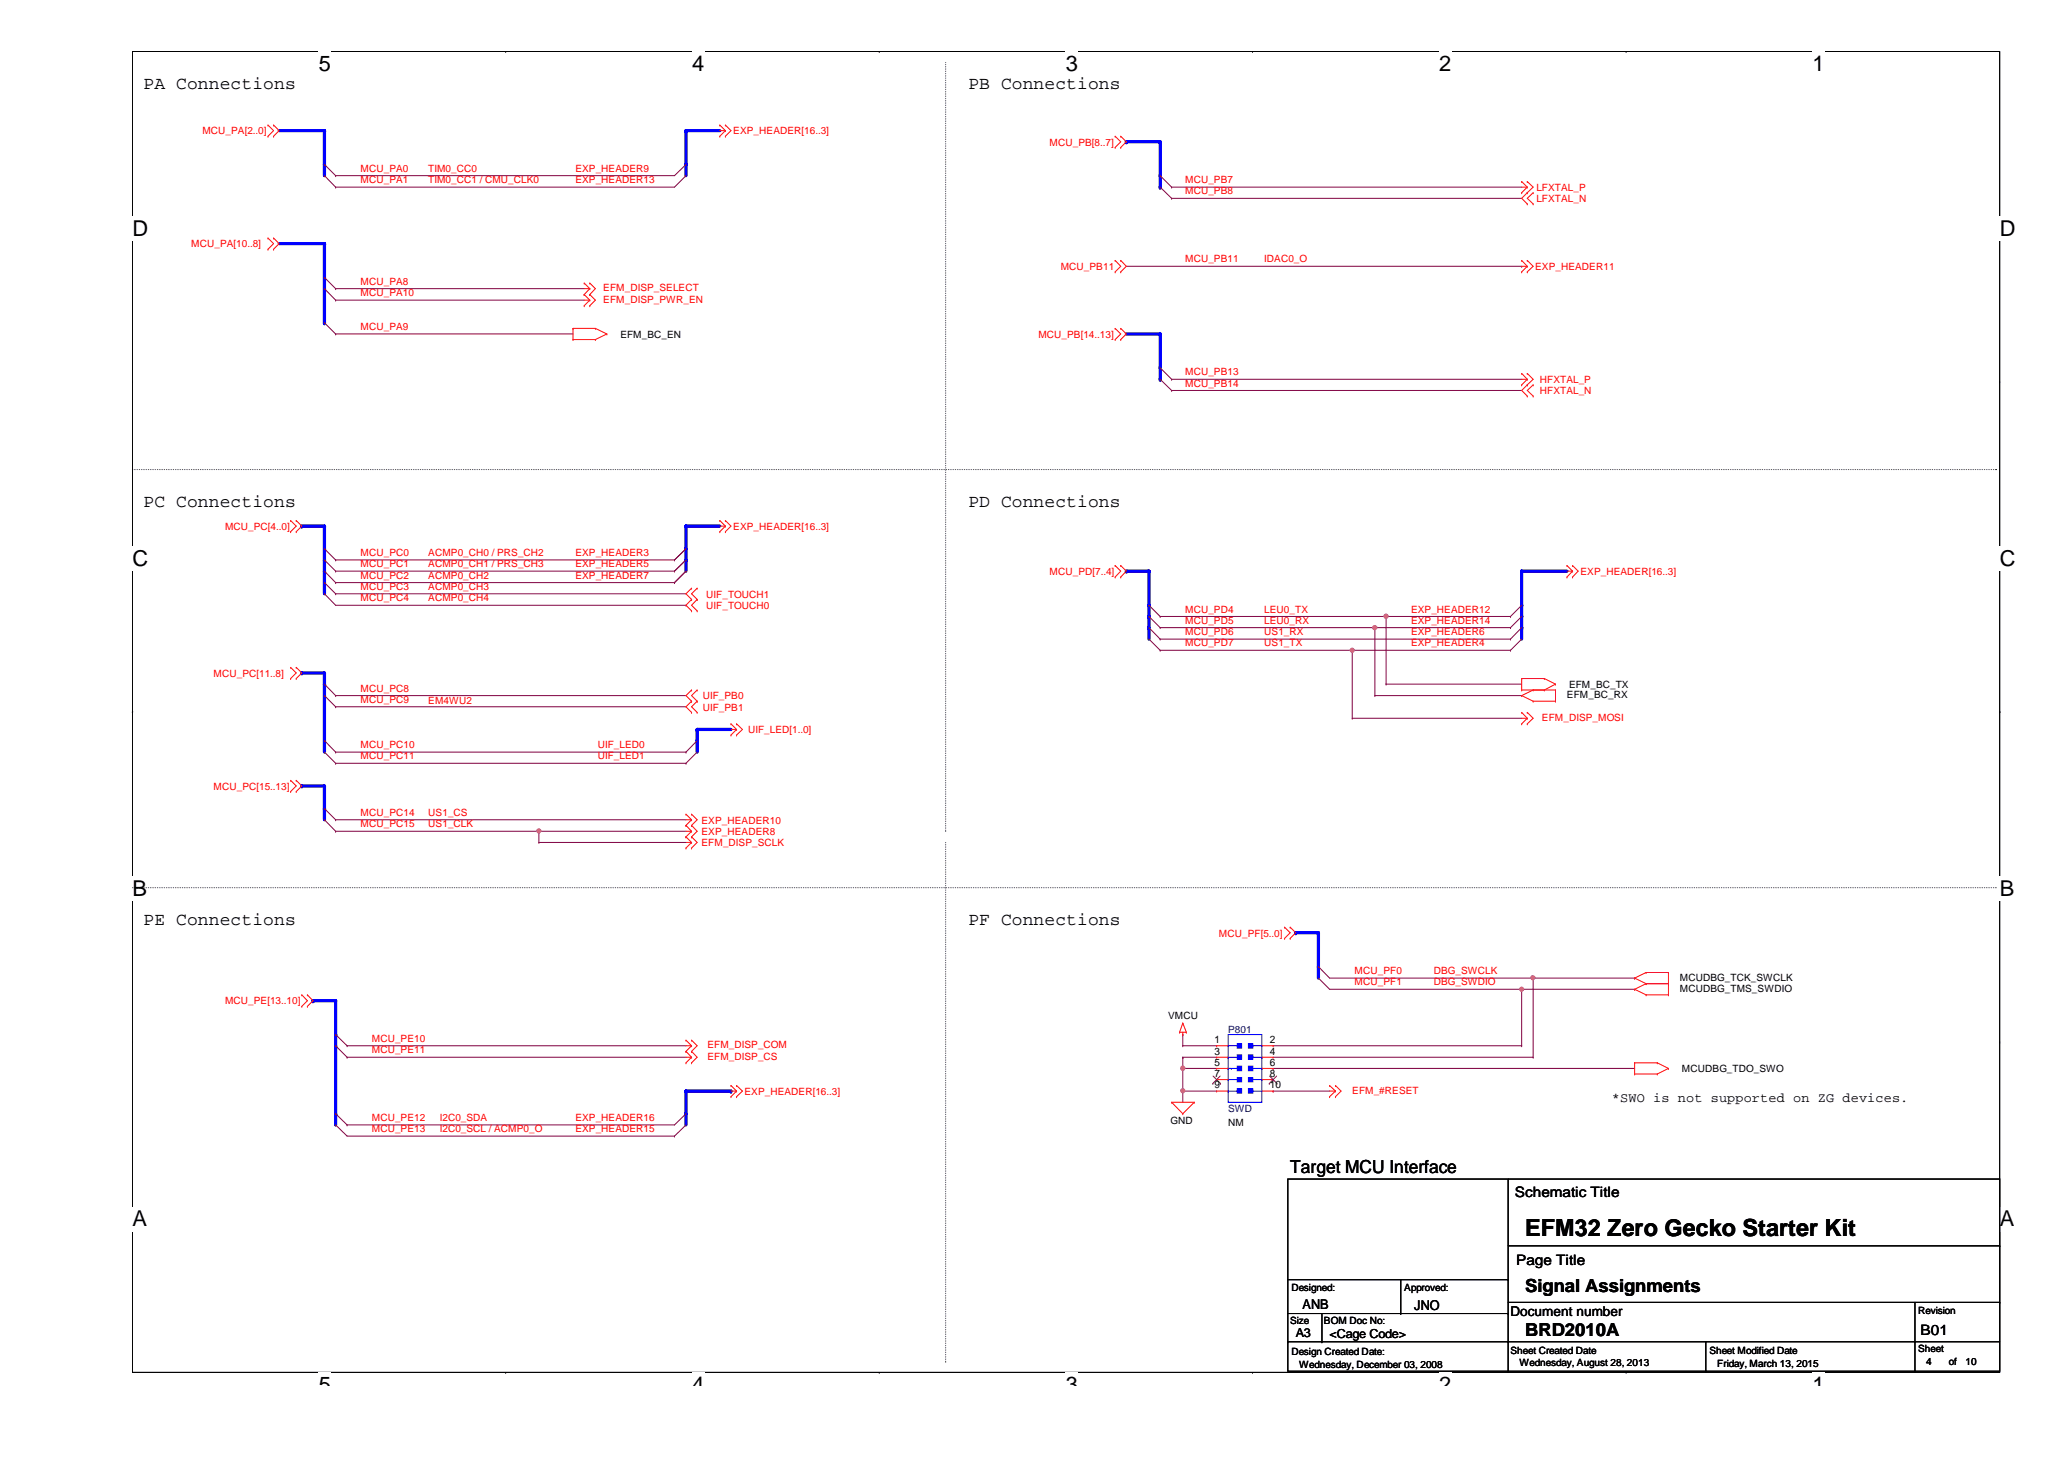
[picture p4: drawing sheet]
<svg xmlns="http://www.w3.org/2000/svg" width="297mm" height="210mm" viewBox="0 0 297 210" stroke-linecap="round" stroke-linejoin="round" font-family="sans-serif">
<path d="M19.1 7.4h268.7v190h-268.7z" fill="none" stroke="#000" stroke-width=".14"/>
<g fill="#fff">
<path d="M45.9 7.4h1.7v3.5h-1.7z"/>
<path d="M45.9 197.4h1.7v2h-1.7z"/>
</g>
<path d="M72.8 7.4h.1M72.8 197.4h.1" fill="none" stroke="#000" stroke-width=".14"/>
<g fill="#fff">
<path d="M99.6 7.4h1.7v3.5h-1.7z"/>
<path d="M99.6 197.4h1.7v2h-1.7z"/>
</g>
<path d="M126.5 7.4h.1M126.5 197.4h.1" fill="none" stroke="#000" stroke-width=".14"/>
<g fill="#fff">
<path d="M153.4 7.4h1.7v3.5h-1.7z"/>
<path d="M153.4 197.4h1.7v2h-1.7z"/>
</g>
<path d="M180.3 7.4h.1M180.3 197.4h.1" fill="none" stroke="#000" stroke-width=".14"/>
<g fill="#fff">
<path d="M207.1 7.4h1.7v3.5h-1.7z"/>
<path d="M207.1 197.4h1.7v2h-1.7z"/>
</g>
<path d="M234 7.4h.1M234 197.4h.1" fill="none" stroke="#000" stroke-width=".14"/>
<g fill="#fff">
<path d="M260.9 7.4h1.7v3.5h-1.7z"/>
<path d="M260.9 197.4h1.7v2h-1.7z"/>
<path d="M19.1 31.2h2.2v3.4h-2.2z"/>
<path d="M287.8 31.2h2.2v3.4h-2.2z"/>
<path d="M19.1 78.7h2.2v3.4h-2.2z"/>
<path d="M287.8 78.7h2.2v3.4h-2.2z"/>
</g>
<path d="M19.1 54.9h.1M287.8 54.9h.1" fill="none" stroke="#000" stroke-width=".14"/>
<g fill="#fff">
<path d="M19.1 126.2h2v3.4h-2z"/>
<path d="M287.8 126.2h2.1v3.4h-2.1z"/>
</g>
<path d="M19.1 102.4h.1M287.8 102.4h.1" fill="none" stroke="#000" stroke-width=".14"/>
<g fill="#fff">
<path d="M19.1 173.7h2v3.4h-2z"/>
<path d="M287.8 173.7h2.1v3.4h-2.1z"/>
</g>
<path d="M19.1 149.9h.1M287.8 149.9h.1" fill="none" stroke="#000" stroke-width=".14"/>
<path d="M136.1 9v110.6M19.1 67.6h268.2M287.3 67.6h.1M136.1 119.6h.1M19.1 127.7h268.2M136.1 121.2v74.8M287.3 127.7h.1M136.1 196h.1" fill="none" stroke="#000" stroke-width=".14" stroke-dasharray="0 .3"/>
<path d="M168.6 26.9h.1M168.6 28.5h.1M168.6 26.9h50.4M168.6 28.5h50.4M168.6 54.6h.1M168.6 56.2h.1M168.6 54.6h50.4M168.6 56.2h50.4" fill="none" stroke="#800040" stroke-width=".14"/>
<path d="M167 20.4v4.9" fill="none" stroke="#00f" stroke-width=".47"/>
<circle cx="167" cy="20.4" r=".23" fill="#00f"/>
<path d="M48.3 25.3h.1M48.3 26.9h.1M48.3 25.3h48.8M48.3 26.9h48.8M162.1 38.3h56.9M219 38.3h.1M48.3 41.5h.1M48.3 48h.1M48.3 41.5h35.8M48.3 48h34.2" fill="none" stroke="#800040" stroke-width=".14"/>
<path d="M46.7 18.8v4.9" fill="none" stroke="#00f" stroke-width=".47"/>
<circle cx="46.7" cy="18.8" r=".23" fill="#00f"/>
<path d="M46.7 23.7v1.6" fill="none" stroke="#00f" stroke-width=".47"/>
<circle cx="46.7" cy="23.7" r=".23" fill="#00f"/>
<path d="M46.7 35.1v4.8" fill="none" stroke="#00f" stroke-width=".47"/>
<circle cx="46.7" cy="35.1" r=".23" fill="#00f"/>
<path d="M40.2 18.8h6.5" fill="none" stroke="#00f" stroke-width=".47"/>
<circle cx="46.7" cy="18.8" r=".23" fill="#00f"/>
<g fill="none" stroke="#800040" stroke-width=".14">
<path d="M48.3 80.6h.1M48.3 82.2h.1M48.3 83.8h.1M48.3 85.4h.1M48.3 80.6h48.8M48.3 82.2h48.8M48.3 83.8h48.8M48.3 85.4h50.4M48.3 87.1h50.4M98.7 87.1h.1M48.3 100.1h.1M48.3 101.7h.1"/>
<path d="M48.3 108.2h.1M48.3 109.8h.1M48.3 100.1h50.4M48.3 101.7h50.4M48.3 108.2h50.4M48.3 109.8h50.4"/>
</g>
<path d="M46.7 75.7v3.3" fill="none" stroke="#00f" stroke-width=".47"/>
<circle cx="46.7" cy="75.7" r=".23" fill="#00f"/>
<path d="M46.7 98.4v1.7" fill="none" stroke="#00f" stroke-width=".47"/>
<circle cx="46.7" cy="98.4" r=".23" fill="#00f"/>
<path d="M46.7 100.1v6.5" fill="none" stroke="#00f" stroke-width=".47"/>
<circle cx="46.7" cy="100.1" r=".23" fill="#00f"/>
<path d="M46.7 106.6v1.6" fill="none" stroke="#00f" stroke-width=".47"/>
<circle cx="46.7" cy="106.6" r=".23" fill="#00f"/>
<path d="M43.4 75.7h3.3" fill="none" stroke="#00f" stroke-width=".47"/>
<circle cx="43.4" cy="75.7" r=".23" fill="#00f"/>
<path d="M167 88.7h.1M167 88.7h32.5" fill="none" stroke="#800040" stroke-width=".14"/>
<circle cx="199.5" cy="88.7" r=".31" fill="#f0f"/>
<circle cx="199.5" cy="88.7" r=".31" fill="none" stroke="#f0f" stroke-width=".14"/>
<path d="M167 90.3h.1M167 90.3h30.9" fill="none" stroke="#800040" stroke-width=".14"/>
<circle cx="197.9" cy="90.3" r=".31" fill="#f0f"/>
<circle cx="197.9" cy="90.3" r=".31" fill="none" stroke="#f0f" stroke-width=".14"/>
<path d="M167 91.9h.1M167 93.6h.1M167 91.9h50.4M167 93.6h27.6" fill="none" stroke="#800040" stroke-width=".14"/>
<path d="M165.4 82.2v4.9" fill="none" stroke="#00f" stroke-width=".47"/>
<circle cx="165.4" cy="82.2" r=".23" fill="#00f"/>
<path d="M165.4 87.1v1.6" fill="none" stroke="#00f" stroke-width=".47"/>
<circle cx="165.4" cy="87.1" r=".23" fill="#00f"/>
<path d="M165.4 88.7v1.6" fill="none" stroke="#00f" stroke-width=".47"/>
<circle cx="165.4" cy="88.7" r=".23" fill="#00f"/>
<path d="M162.1 82.2h3.3" fill="none" stroke="#00f" stroke-width=".47"/>
<circle cx="162.1" cy="82.2" r=".23" fill="#00f"/>
<path d="M50 150.5h.1M50 152.1h.1M50 150.5h48.7M50 152.1h48.7M50 161.8h.1M50 161.8h47.1M50 163.4h47.1M97.1 163.4h.1" fill="none" stroke="#800040" stroke-width=".14"/>
<path d="M48.3 144v4.8" fill="none" stroke="#00f" stroke-width=".47"/>
<circle cx="48.3" cy="144" r=".23" fill="#00f"/>
<path d="M48.3 148.8v1.7" fill="none" stroke="#00f" stroke-width=".47"/>
<circle cx="48.3" cy="148.8" r=".23" fill="#00f"/>
<path d="M48.3 150.5v9.7" fill="none" stroke="#00f" stroke-width=".47"/>
<circle cx="48.3" cy="150.5" r=".23" fill="#00f"/>
<path d="M48.3 160.2v1.6" fill="none" stroke="#00f" stroke-width=".47"/>
<circle cx="48.3" cy="160.2" r=".23" fill="#00f"/>
<path d="M45 144h3.3" fill="none" stroke="#00f" stroke-width=".47"/>
<circle cx="45" cy="144" r=".23" fill="#00f"/>
<path d="M191.3 140.7h29.3M191.3 142.3h27.7M219 142.3h.1M220.6 140.7h.1" fill="none" stroke="#800040" stroke-width=".14"/>
<path d="M186.5 134.2h3.2" fill="none" stroke="#00f" stroke-width=".47"/>
<circle cx="186.5" cy="134.2" r=".23" fill="#00f"/>
<path d="M189.7 134.2v4.9" fill="none" stroke="#00f" stroke-width=".47"/>
<circle cx="189.7" cy="134.2" r=".23" fill="#00f"/>
<path d="M189.7 139.1v1.6" fill="none" stroke="#00f" stroke-width=".47"/>
<circle cx="189.7" cy="139.1" r=".23" fill="#00f"/>
<path d="M165.4 90.3v1.6" fill="none" stroke="#00f" stroke-width=".47"/>
<circle cx="165.4" cy="90.3" r=".23" fill="#00f"/>
<path d="M167 52.9v1.7" fill="none" stroke="#00f" stroke-width=".47"/>
<circle cx="167" cy="54.6" r=".23" fill="#00f"/>
<path d="M167 25.3v1.6" fill="none" stroke="#00f" stroke-width=".47"/>
<circle cx="167" cy="26.9" r=".23" fill="#00f"/>
<path d="M46.7 83.8v1.6" fill="none" stroke="#00f" stroke-width=".47"/>
<circle cx="46.7" cy="83.8" r=".23" fill="#00f"/>
<path d="M46.7 79v1.6" fill="none" stroke="#00f" stroke-width=".47"/>
<circle cx="46.7" cy="79" r=".23" fill="#00f"/>
<path d="M46.7 96.8v1.6" fill="none" stroke="#00f" stroke-width=".47"/>
<circle cx="46.7" cy="98.4" r=".23" fill="#00f"/>
<path d="M98.7 18.8v4.9" fill="none" stroke="#00f" stroke-width=".47"/>
<circle cx="98.7" cy="18.8" r=".23" fill="#00f"/>
<path d="M98.7 18.8h4.9" fill="none" stroke="#00f" stroke-width=".47"/>
<circle cx="98.7" cy="18.8" r=".23" fill="#00f"/>
<path d="M98.7 23.7v1.6" fill="none" stroke="#00f" stroke-width=".47"/>
<circle cx="98.7" cy="23.7" r=".23" fill="#00f"/>
<path d="M40.2 35.1h6.5" fill="none" stroke="#00f" stroke-width=".47"/>
<circle cx="46.7" cy="35.1" r=".23" fill="#00f"/>
<path d="M162.1 20.4h4.9" fill="none" stroke="#00f" stroke-width=".47"/>
<circle cx="162.1" cy="20.4" r=".23" fill="#00f"/>
<path d="M167 48v4.9" fill="none" stroke="#00f" stroke-width=".47"/>
<circle cx="167" cy="48" r=".23" fill="#00f"/>
<path d="M162.1 48h4.9" fill="none" stroke="#00f" stroke-width=".47"/>
<circle cx="167" cy="48" r=".23" fill="#00f"/>
<path d="M46.7 80.6v1.6" fill="none" stroke="#00f" stroke-width=".47"/>
<circle cx="46.7" cy="80.6" r=".23" fill="#00f"/>
<path d="M46.7 82.2v1.6" fill="none" stroke="#00f" stroke-width=".47"/>
<circle cx="46.7" cy="82.2" r=".23" fill="#00f"/>
<path d="M43.4 96.8h3.3" fill="none" stroke="#00f" stroke-width=".47"/>
<circle cx="43.4" cy="96.8" r=".23" fill="#00f"/>
<path d="M46.7 116.3v1.6" fill="none" stroke="#00f" stroke-width=".47"/>
<circle cx="46.7" cy="116.3" r=".23" fill="#00f"/>
<path d="M43.4 113.1h3.3" fill="none" stroke="#00f" stroke-width=".47"/>
<circle cx="43.4" cy="113.1" r=".23" fill="#00f"/>
<path d="M46.7 113.1v3.2" fill="none" stroke="#00f" stroke-width=".47"/>
<circle cx="46.7" cy="116.3" r=".23" fill="#00f"/>
<path d="M48.3 117.9h.1M48.3 119.6h.1M48.3 117.9h50.4M48.3 119.6h29.3" fill="none" stroke="#800040" stroke-width=".14"/>
<path d="M98.7 79v1.6" fill="none" stroke="#00f" stroke-width=".47"/>
<circle cx="98.7" cy="79" r=".23" fill="#00f"/>
<path d="M98.7 80.6v1.6" fill="none" stroke="#00f" stroke-width=".47"/>
<circle cx="98.7" cy="80.6" r=".23" fill="#00f"/>
<path d="M98.7 75.7v3.3" fill="none" stroke="#00f" stroke-width=".47"/>
<circle cx="98.7" cy="75.7" r=".23" fill="#00f"/>
<path d="M98.7 75.7h4.9" fill="none" stroke="#00f" stroke-width=".47"/>
<circle cx="98.7" cy="75.7" r=".23" fill="#00f"/>
<path d="M77.6 119.6h.1M77.6 119.6h21.1" fill="none" stroke="#800040" stroke-width=".14"/>
<circle cx="77.6" cy="119.5" r=".3" fill="#f0f"/>
<circle cx="77.6" cy="119.5" r=".3" fill="none" stroke="#f0f" stroke-width=".14"/>
<path d="M77.6 119.6h.1M77.6 119.6v1.6M77.6 121.2h.1M77.6 121.2h21.1" fill="none" stroke="#800040" stroke-width=".14"/>
<path d="M219 90.3v1.6" fill="none" stroke="#00f" stroke-width=".47"/>
<circle cx="219" cy="90.3" r=".23" fill="#00f"/>
<path d="M219 82.2v4.9" fill="none" stroke="#00f" stroke-width=".47"/>
<circle cx="219" cy="82.2" r=".23" fill="#00f"/>
<path d="M219 87.1v1.6" fill="none" stroke="#00f" stroke-width=".47"/>
<circle cx="219" cy="87.1" r=".23" fill="#00f"/>
<path d="M219 88.7v1.6" fill="none" stroke="#00f" stroke-width=".47"/>
<circle cx="219" cy="88.7" r=".23" fill="#00f"/>
<path d="M219 82.2h6.5" fill="none" stroke="#00f" stroke-width=".47"/>
<circle cx="219" cy="82.2" r=".23" fill="#00f"/>
<path d="M194.6 93.6h.1M194.6 93.6v9.7M197.9 90.3h.1M197.9 90.3v9.8M197.9 90.3h19.5M199.5 88.7h.1M199.5 98.4h.1M199.5 88.7v9.7M199.5 88.7h17.9M199.5 98.4h19.5M197.9 100.1h.1M197.9 100.1h21.1" fill="none" stroke="#800040" stroke-width=".14"/>
<circle cx="194.6" cy="93.6" r=".3" fill="#f0f"/>
<circle cx="194.6" cy="93.6" r=".3" fill="none" stroke="#f0f" stroke-width=".14"/>
<path d="M194.6 93.6h.1M194.6 93.6h22.8M194.6 103.3h.1M194.6 103.3h24.4" fill="none" stroke="#800040" stroke-width=".14"/>
<path d="M98.7 157v3.2" fill="none" stroke="#00f" stroke-width=".47"/>
<circle cx="98.7" cy="157" r=".23" fill="#00f"/>
<path d="M98.7 157h6.5" fill="none" stroke="#00f" stroke-width=".47"/>
<circle cx="105.2" cy="157" r=".23" fill="#00f"/>
<path d="M98.7 160.2v1.6" fill="none" stroke="#00f" stroke-width=".47"/>
<circle cx="98.7" cy="160.2" r=".23" fill="#00f"/>
<path d="M100.3 104.9v1.7" fill="none" stroke="#00f" stroke-width=".47"/>
<circle cx="100.3" cy="104.9" r=".23" fill="#00f"/>
<path d="M100.3 106.6v1.6" fill="none" stroke="#00f" stroke-width=".47"/>
<circle cx="100.3" cy="106.6" r=".23" fill="#00f"/>
<path d="M100.3 104.9h4.9" fill="none" stroke="#00f" stroke-width=".47"/>
<circle cx="100.3" cy="104.9" r=".23" fill="#00f"/>
<path d="M48.3 43.2h.1M48.3 43.2h35.8" fill="none" stroke="#800040" stroke-width=".14"/>
<path d="M46.7 39.9v1.6" fill="none" stroke="#00f" stroke-width=".47"/>
<circle cx="46.7" cy="41.5" r=".23" fill="#00f"/>
<path d="M46.7 41.5v4.9" fill="none" stroke="#00f" stroke-width=".47"/>
<circle cx="46.7" cy="46.4" r=".23" fill="#00f"/>
<path d="M170.2 148.8h.1M170.2 150.5h.1M170.2 152.1h.1M170.2 153.7h.1M170.2 148.8v1.7M170.2 152.1v1.6M170.2 150.5h4.9M170.2 152.1h4.9M170.2 153.7h4.9" fill="none" stroke="#800040" stroke-width=".14"/>
<circle cx="170.2" cy="153.7" r=".31" fill="#f0f"/>
<circle cx="170.2" cy="153.7" r=".31" fill="none" stroke="#f0f" stroke-width=".14"/>
<path d="M170.2 153.7h.1M170.2 157h.1M170.2 153.7v3.3M170.2 157h4.9" fill="none" stroke="#800040" stroke-width=".14"/>
<circle cx="170.2" cy="156.9" r=".3" fill="#f0f"/>
<circle cx="170.2" cy="156.9" r=".3" fill="none" stroke="#f0f" stroke-width=".14"/>
<path d="M170.2 157h.1M170.2 157v1.6M183.2 150.5h35.8M219 150.5h.1M219 142.3h.1M219 142.3v8.2" fill="none" stroke="#800040" stroke-width=".14"/>
<circle cx="219" cy="142.3" r=".3" fill="#f0f"/>
<circle cx="219" cy="142.3" r=".3" fill="none" stroke="#f0f" stroke-width=".14"/>
<path d="M183.2 152.1h37.4M219 142.3h16.2M220.6 152.1h.1M220.6 140.7h.1M220.6 140.7v11.4M235.2 142.3h.1" fill="none" stroke="#800040" stroke-width=".14"/>
<circle cx="220.6" cy="140.7" r=".3" fill="#f0f"/>
<circle cx="220.6" cy="140.7" r=".3" fill="none" stroke="#f0f" stroke-width=".14"/>
<g fill="none" stroke="#800040" stroke-width=".14">
<path d="M46.7 23.7h.1M46.7 25.3h.1M46.7 39.9h.1M46.7 23.7l1.6 1.6M46.7 25.3l1.6 1.6M46.7 39.9l1.6 1.6M98.7 25.3h.1M98.7 23.7h.1M98.7 25.3l-1.6 1.6M98.7 23.7l-1.6 1.6M167 25.3h.1M167 26.9h.1"/>
<path d="M167 25.3l1.6 1.6M167 26.9l1.6 1.6M46.7 46.4h.1M46.7 41.5h.1M46.7 46.4l1.6 1.6M46.7 41.5l1.6 1.7M167 52.9h.1M167 54.6h.1M167 52.9l1.6 1.7M167 54.6l1.6 1.6M46.7 79h.1M46.7 79l1.6 1.6"/>
<path d="M98.7 79h.1M98.7 79l-1.6 1.6M46.7 80.6h.1M46.7 82.2h.1M46.7 83.8h.1M46.7 85.4h.1M46.7 98.4h.1M46.7 80.6l1.6 1.6M46.7 82.2l1.6 1.6M46.7 83.8l1.6 1.6M46.7 85.4l1.6 1.7M46.7 98.4l1.6 1.7"/>
<path d="M97.1 83.8h.1M97.1 82.2h.1M97.1 80.6h.1M98.7 80.6h.1M98.7 82.2h.1M98.7 82.2l-1.6 1.6M98.7 80.6l-1.6 1.6M165.4 87.1h.1M165.4 88.7h.1M165.4 90.3h.1M165.4 91.9h.1M165.4 87.1l1.6 1.6"/>
<path d="M165.4 88.7l1.6 1.6M165.4 90.3l1.6 1.6M165.4 91.9l1.6 1.7M217.4 93.6h.1M217.4 91.9h.1M217.4 90.3h.1M217.4 88.7h.1M219 91.9l-1.6 1.7M219 90.3l-1.6 1.6M219 88.7l-1.6 1.6M219 87.1l-1.6 1.6M46.7 100.1h.1"/>
<path d="M46.7 106.6h.1M46.7 108.2h.1M46.7 116.3h.1M46.7 117.9h.1M46.7 100.1l1.6 1.6M46.7 106.6l1.6 1.6M46.7 108.2l1.6 1.6M46.7 116.3l1.6 1.6M46.7 117.9l1.6 1.7M98.7 108.2h.1M98.7 109.8h.1M100.3 106.6l-1.6 1.6"/>
<path d="M100.3 108.2l-1.6 1.6M189.7 139.1h.1M189.7 139.1l1.6 1.6M48.3 148.8h.1M48.3 150.5h.1M48.3 148.8l1.7 1.7M48.3 150.5l1.7 1.6M183.2 157h.1M183.2 153.7h.1M183.2 157h8.1M183.2 153.7h52M189.7 140.7h.1"/>
<path d="M189.7 140.7l1.6 1.6M220.6 140.7h14.6M235.2 140.7h.1M48.3 160.2h.1M48.3 161.8h.1M48.3 160.2l1.7 1.6M48.3 161.8l1.7 1.6M98.7 160.2h.1M98.7 161.8h.1M98.7 160.2l-1.6 1.6M98.7 161.8l-1.6 1.6"/>
</g>
<g fill="none" stroke="#f00" stroke-width=".14">
<path d="M38.6 18h.1M38.6 19.6h.1M38.6 18l.8 .8-.8 .8M39.4 18h.1M39.4 19.6h.1M39.4 18l.8 .8-.8 .8M103.6 18h.1M103.6 19.6h.1M103.6 18l.8 .8M103.6 18.8h.8M104.4 18h.1M104.4 19.6h.1"/>
<path d="M104.4 18.8h.1M104.4 18l.8 .8-.8 .8M104.4 18.8l-.8 .8M160.5 19.6h.1M160.5 19.6l.8 .8-.8 .8M161.3 19.6h.1M161.3 19.6l.8 .8-.8 .8M38.6 34.2h.1M38.6 35.9h.1M38.6 34.2l.8 .9-.8 .8M39.4 34.2h.1M39.4 35.9h.1"/>
<path d="M39.4 34.2l.8 .9-.8 .8M160.5 21.2h.1M160.5 37.5h.1M160.5 39.1h.1M160.5 37.5l.8 .8-.8 .8M161.3 21.2h.1M161.3 37.5h.1M161.3 39.1h.1M161.3 37.5l.8 .8-.8 .8M219 26.1h.1M219 27.7h.1M219 37.5h.1"/>
<path d="M219 39.1h.1M219 26.1l.8 .8M219 26.9h.8M219 37.5l.8 .8M219 38.3h.8M219.8 26.1h.1M219.8 27.7h.1M219.8 26.9h.1M219.8 29.3h.1M219.8 37.5h.1M219.8 39.1h.1M219.8 38.3h.1"/>
<path d="M219.8 26.1l.8 .8-.8 .8M219.8 26.9l-.8 .8M219.8 27.7l-.8 .8 .8 .8M219.8 37.5l.8 .8-.8 .8M219.8 38.3l-.8 .8M220.6 29.3h.1M220.6 27.7h.1M220.6 27.7l-.8 .8 .8 .8M82.5 48.9h.1M82.5 47.2h.1M82.5 47.2h3.2M82.5 48.9h3.2"/>
<path d="M82.5 47.2v1.7M84.1 42.4h.1M84.1 40.7h.1M84.1 44h.1M84.1 40.7l.8 .8M84.1 41.5h.8M84.1 42.4l.8 .8M84.1 43.2h.8M84.9 42.4h.1M84.9 40.7h.1M84.9 41.5h.1M84.9 44h.1"/>
<path d="M84.9 43.2h.1M84.9 40.7l.8 .8-.8 .9M84.9 41.5l-.8 .9M84.9 42.4l.8 .8-.8 .8M84.9 43.2l-.8 .8M85.7 47.2h.1M85.7 48.9h.1M85.7 47.2l1.6 .8M87.3 48h.1M87.3 48l-1.6 .9M160.5 47.2h.1M160.5 48.9h.1"/>
<path d="M160.5 47.2l.8 .8-.8 .9M161.3 47.2h.1M161.3 48.9h.1M161.3 47.2l.8 .8-.8 .9M219 53.7h.1M219 55.4h.1M219 53.7l.8 .9M219 54.6h.8M219.8 53.7h.1M219.8 55.4h.1M219.8 54.6h.1M219.8 57h.1"/>
<path d="M219.8 53.7l.8 .9-.8 .8M219.8 54.6l-.8 .8M219.8 55.4l-.8 .8 .8 .8M220.6 57h.1M220.6 55.4h.1M220.6 55.4l-.8 .8 .8 .8M41.8 74.9h.1M41.8 76.5h.1M41.8 74.9l.8 .8-.8 .8M42.6 74.9h.1M42.6 76.5h.1M42.6 74.9l.8 .8-.8 .8"/>
<path d="M103.6 74.9h.1M103.6 76.5h.1M103.6 74.9l.8 .8M103.6 75.7h.8M104.4 74.9h.1M104.4 76.5h.1M104.4 75.7h.1M104.4 74.9l.8 .8-.8 .8M104.4 75.7l-.8 .8M41.8 96h.1M41.8 97.6h.1M41.8 96l.8 .8-.8 .8"/>
<path d="M42.6 96h.1M42.6 97.6h.1M42.6 96l.8 .8-.8 .8M99.5 84.6h.1M99.5 86.2h.1M99.5 87.9h.1M99.5 99.3h.1M99.5 84.6l-.8 .8 .8 .8M99.5 86.2l-.8 .9 .8 .8M99.5 99.3l-.8 .8 .8 .8M100.3 84.6h.1M100.3 86.2h.1"/>
<path d="M100.3 87.9h.1M100.3 99.3h.1M100.3 99.3l-.8 .8 .8 .8M100.3 84.6l-.8 .8 .8 .8M100.3 86.2l-.8 .9 .8 .8M160.5 81.4h.1M160.5 83h.1M160.5 81.4l.8 .8-.8 .8M161.3 81.4h.1M161.3 83h.1M161.3 81.4l.8 .8-.8 .8M219 99.3h.1"/>
<path d="M219 97.6h.1M219 97.6h3.3M219 99.3h4.9M219 97.6v1.7M220.6 99.3h.1M220.6 99.3l-1.6 .8M222.3 97.6h.1M222.3 99.3h.1M222.3 97.6l1.6 .8M223.9 98.4h.1M223.9 99.3h.1M223.9 98.4l-1.6 .9"/>
<path d="M223.9 99.3v1.6M225.5 81.4h.1M225.5 83h.1M225.5 81.4l.8 .8M225.5 82.2h.8M226.3 81.4h.1M226.3 83h.1M226.3 82.2h.1M226.3 81.4l.8 .8-.8 .8M226.3 82.2l-.8 .8M41.8 112.3h.1M41.8 113.9h.1"/>
<path d="M41.8 112.3l.8 .8-.8 .8M42.6 112.3h.1M42.6 113.9h.1M42.6 112.3l.8 .8-.8 .8M98.7 117.1h.1M98.7 118.7h.1M98.7 117.1l.8 .8M98.7 117.9h.8M98.7 118.7l.8 .9M98.7 119.6h.8M99.5 117.1h.1M99.5 118.7h.1"/>
<path d="M99.5 117.9h.1M99.5 119.6h.1M99.5 100.9h.1M99.5 102.5h.1M99.5 100.9l-.8 .8 .8 .8M99.5 117.1l.8 .8-.8 .8M99.5 117.9l-.8 .8M99.5 118.7l.8 .9-.8 .8M99.5 119.6l-.8 .8M100.3 100.9h.1M100.3 102.5h.1M100.3 100.9l-.8 .8 .8 .8"/>
<path d="M105.2 104.1h.1M105.2 105.7h.1M105.2 104.1l.8 .8M105.2 104.9h.8M106 104.1h.1M106 105.7h.1M106 104.9h.1M106 104.1l.8 .8-.8 .8M106 104.9l-.8 .8M219 100.1h.1M219 104.1h.1M219 102.5h.1"/>
<path d="M219 100.1l1.6 .8M219 102.5l.8 .8M219 103.3h.8M219.8 104.1h.1M219.8 102.5h.1M219.8 103.3h.1M219.8 102.5l.8 .8-.8 .8M219.8 103.3l-.8 .8M220.6 100.9h.1M220.6 100.9h3.3M223.9 100.9h.1M98.7 120.4h.1"/>
<path d="M98.7 122h.1M98.7 120.4l.8 .8M98.7 121.2h.8M99.5 120.4h.1M99.5 122h.1M99.5 121.2h.1M99.5 120.4l.8 .8-.8 .8M99.5 121.2l-.8 .8M184.9 133.4h.1M184.9 135h.1M184.9 133.4l.8 .8-.8 .8M185.7 133.4h.1"/>
<path d="M185.7 135h.1M185.7 133.4l.8 .8-.8 .8M236.9 139.9h.1M236.9 139.9l-1.7 .8M236.9 139.9h3.2M240.1 139.9h.1M240.1 139.9v3.2M43.4 143.1h.1M43.4 144.8h.1M43.4 143.1l.8 .9-.8 .8M44.2 143.1h.1M44.2 144.8h.1"/>
<path d="M44.2 143.1l.8 .9-.8 .8M98.7 149.6h.1M98.7 151.3h.1M98.7 152.9h.1M98.7 149.6l.8 .9M98.7 150.5h.8M98.7 151.3l.8 .8M98.7 152.1h.8M99.5 149.6h.1M99.5 151.3h.1M99.5 150.5h.1M99.5 152.9h.1"/>
<path d="M99.5 152.1h.1M99.5 149.6l.8 .9-.8 .8M99.5 150.5l-.8 .8M99.5 151.3l.8 .8-.8 .8M99.5 152.1l-.8 .8M105.2 156.2h.1M105.2 157.8h.1M105.2 156.2l.8 .8M105.2 157h.8M106 156.2h.1M106 157.8h.1M106 157h.1"/>
<path d="M106 156.2l.8 .8-.8 .8M106 157l-.8 .8M168.6 158.6h.1M168.6 158.6h3.3M168.6 158.6l1.6 1.6M169.8 148.5h.1M169.8 148.5h.9M170.2 148.8h.1M170.2 147.2h.1M170.2 148.5v.3M170.2 147.2l-.4 1.3M170.2 147.2l.5 1.3"/>
<path d="M170.7 148.5h.1M171.9 158.6h.1M171.9 158.6l-1.7 1.6M191.3 156.2h.1M191.3 157.8h.1M191.3 157h.9M191.3 156.2l.9 .8M192.2 156.2h.1M192.2 157.8h.1M192.2 157h.1M192.2 156.2l.8 .8-.8 .8M192.2 157l-.9 .8"/>
<path d="M235.2 140.7h.1M235.2 142.3h.1M235.2 154.5h.1M235.2 152.9h.1M235.2 140.7l1.7 .8M235.2 142.3l1.7 .8M235.2 152.9h3.3M235.2 154.5h3.3M235.2 152.9v1.6M236.9 141.5h.1M236.9 143.1h.1M236.9 141.5h3.2"/>
<path d="M236.9 143.1h3.2M236.9 141.5l-1.7 .8M238.5 152.9h.1M238.5 154.5h.1M238.5 152.9l1.6 .8M240.1 141.5h.1M240.1 143.1h.1M240.1 153.7h.1M240.1 153.7l-1.6 .8M170.2 160.2h.1"/>
</g>
<g fill="none" stroke="#000" stroke-width=".14">
<path d="M185.3 169.6h102.5v27.7h-102.5zM217 179.2h70.8M217 169.6v27.7M287.8 179.2h.1M185.3 193h.1M185.3 193h102.5M185.3 189h31.7M185.3 184.1h31.7M190.2 193h.1M190.2 189v4M201.6 189h.1M201.6 184.1v4.9"/>
<path d="M217 193h.1M217 197.3h.1M217 189h.1M217 184.1h.1M217 187.4h70.8M245.5 197.3h.1M245.5 193v4.3M275.6 193h.1M275.6 197.3h.1M275.6 187.4v9.9M287.8 187.4h.1"/>
</g>
<path d="M176.7 148.8h4.9v9.8h-4.9z" fill="none" stroke="#00f" stroke-width=".14"/>
<path d="M178.1 155h.6v.7h-.6z" fill-rule="evenodd" fill="#00f"/>
<path d="M176.7 155.3h.1M176.7 155.3h1.4M178.1 155h.6v.7h-.6z" fill="none" stroke="#00f" stroke-width=".14"/>
<path d="M179.7 155h.6v.7h-.6z" fill-rule="evenodd" fill="#00f"/>
<path d="M179.7 155h.6v.7h-.6zM180.3 155.3h1.3M181.6 155.3h.1" fill="none" stroke="#00f" stroke-width=".14"/>
<path d="M178.1 153.4h.6v.7h-.6z" fill-rule="evenodd" fill="#00f"/>
<path d="M176.7 153.7h.1M176.7 153.7h1.4M178.1 153.4h.6v.7h-.6z" fill="none" stroke="#00f" stroke-width=".14"/>
<path d="M179.7 153.4h.6v.7h-.6z" fill-rule="evenodd" fill="#00f"/>
<path d="M179.7 153.4h.6v.7h-.6zM180.3 153.7h1.3M181.6 153.7h.1" fill="none" stroke="#00f" stroke-width=".14"/>
<path d="M178.1 151.8h.6v.6h-.6z" fill-rule="evenodd" fill="#00f"/>
<path d="M176.7 152.1h.1M176.7 152.1h1.4M178.1 151.8h.6v.6h-.6z" fill="none" stroke="#00f" stroke-width=".14"/>
<path d="M178.1 150.2h.6v.6h-.6z" fill-rule="evenodd" fill="#00f"/>
<path d="M176.7 150.5h.1M176.7 150.5h1.4M178.1 150.2h.6v.6h-.6z" fill="none" stroke="#00f" stroke-width=".14"/>
<path d="M179.7 151.8h.6v.6h-.6z" fill-rule="evenodd" fill="#00f"/>
<path d="M179.7 151.8h.6v.6h-.6zM180.3 152.1h1.3M181.6 152.1h.1" fill="none" stroke="#00f" stroke-width=".14"/>
<path d="M179.7 150.2h.6v.6h-.6z" fill-rule="evenodd" fill="#00f"/>
<path d="M176.7 153.7h.5M177.2 153.7h.1M179.7 150.2h.6v.6h-.6zM180.3 150.5h1.3M181.6 150.5h.1" fill="none" stroke="#00f" stroke-width=".14"/>
<path d="M178.1 156.6h.6v.7h-.6z" fill-rule="evenodd" fill="#00f"/>
<path d="M178.1 156.6h.6v.7h-.6z" fill="none" stroke="#00f" stroke-width=".14"/>
<path d="M179.7 156.6h.6v.7h-.6z" fill-rule="evenodd" fill="#00f"/>
<path d="M176.7 157h.1M176.7 157h1.4M179.7 156.6h.6v.7h-.6zM180.3 157h.1M180.3 157h1.3" fill="none" stroke="#00f" stroke-width=".14"/>
<g fill="none" stroke="#f00" stroke-width=".14">
<path d="M175.1 150.5h.1M175.1 152.1h.1M175.1 153.7h.1M175.1 155.3h.1M175.1 157h.1M175.1 150.5h1.6M175.1 152.1h1.6M175.1 155.3h1.6M175.1 153.7h1.6M175.1 157h1.6M181.6 150.5h1.6M181.6 152.1h1.6"/>
<path d="M181.6 155.3h1.6M181.6 153.7h1.6M181.6 157h1.6M183.2 150.5h.1M183.2 152.1h.1M183.2 155.3h.1M183.2 153.7h.1M183.2 157h.1"/>
</g>
<path d="M174.5 155.9h.1M174.6 154.8l1 1.1M175.6 154.8l-1.1 1.1M175.6 155.9h.1M182.7 155.9h.1M182.7 154.8l1.1 1.1M183.7 154.8l-1 1.1M183.8 155.9h.1" fill="none" stroke="#804000" stroke-width=".14"/>
<circle cx="199.5" cy="88.7" r=".31" fill="#f0f"/>
<circle cx="199.5" cy="88.7" r=".31" fill="none" stroke="#f0f" stroke-width=".14"/>
<circle cx="197.9" cy="90.3" r=".31" fill="#f0f"/>
<circle cx="197.9" cy="90.3" r=".31" fill="none" stroke="#f0f" stroke-width=".14"/>
<circle cx="77.6" cy="119.5" r=".3" fill="#f0f"/>
<circle cx="77.6" cy="119.5" r=".3" fill="none" stroke="#f0f" stroke-width=".14"/>
<circle cx="194.6" cy="93.6" r=".3" fill="#f0f"/>
<circle cx="194.6" cy="93.6" r=".3" fill="none" stroke="#f0f" stroke-width=".14"/>
<circle cx="170.2" cy="153.7" r=".31" fill="#f0f"/>
<circle cx="170.2" cy="153.7" r=".31" fill="none" stroke="#f0f" stroke-width=".14"/>
<circle cx="170.2" cy="156.9" r=".3" fill="#f0f"/>
<circle cx="170.2" cy="156.9" r=".3" fill="none" stroke="#f0f" stroke-width=".14"/>
<circle cx="219" cy="142.3" r=".3" fill="#f0f"/>
<circle cx="219" cy="142.3" r=".3" fill="none" stroke="#f0f" stroke-width=".14"/>
<circle cx="220.6" cy="140.7" r=".3" fill="#f0f"/>
<circle cx="220.6" cy="140.7" r=".3" fill="none" stroke="#f0f" stroke-width=".14"/>
<text font-size="3.4" x="219.5" y="177.8">EFM32 Zero Gecko Starter Kit</text>
<g font-size="3.1">
<text x="45.9" y="10.2">5</text>
<text x="99.6" y="10.2">4</text>
<text x="153.4" y="10.2">3</text>
<text x="207.1" y="10.2">2</text>
<text x="260.9" y="10.2">1</text>
<text x="19" y="34">D</text>
<text x="287.8" y="34">D</text>
<text x="19" y="81.4">C</text>
<text x="287.8" y="81.4">C</text>
<text x="19" y="128.9">B</text>
<text x="287.8" y="128.9">B</text>
<text x="19" y="176.4">A</text>
<text x="287.8" y="176.4">A</text>
<text x="45.9" y="200.2">5</text>
<text x="99.6" y="200.2">4</text>
<text x="153.4" y="200.2">3</text>
<text x="207.1" y="200.2">2</text>
<text x="260.9" y="200.2">1</text>
</g>
<g font-size="2.6">
<text x="20.7" y="12.7">PA Connections</text>
<text x="139.4" y="12.7">PB Connections</text>
<text x="20.7" y="72.9">PC Connections</text>
<text x="139.4" y="72.9">PD Connections</text>
<text x="20.7" y="133">PE Connections</text>
<text x="139.4" y="133">PF Connections</text>
<text x="185.7" y="168.7">Target MCU Interface</text>
<text x="219.5" y="185.9">Signal Assignments</text>
<text x="219.5" y="192.2">BRD2010A</text>
</g>
<g font-size="2.1">
<text x="218" y="172.2">Schematic Title</text>
<text x="218.2" y="181.9">Page Title</text>
<text x="276.4" y="192">B01</text>
</g>
<g font-size="1.9">
<text x="232" y="158.5">*SWO is not supported on ZG devices.</text>
<text x="187.5" y="188.3">ANB</text>
<text x="203.5" y="188.5">JNO</text>
<text x="217.4" y="189.3">Document number</text>
</g>
<g font-size="1.8">
<text x="186.5" y="192.4">A3</text>
<text x="191.3" y="192.5">&lt;Cage Code&gt;</text>
</g>
<g font-size="1.5">
<text x="174.8" y="150.1">1</text>
<text x="174.8" y="151.7">3</text>
<text x="174.8" y="153.3">5</text>
<text x="174.8" y="154.9">7</text>
<text x="182.8" y="150.1">2</text>
<text x="182.8" y="151.7">4</text>
<text x="182.8" y="154.9">8</text>
<text x="182.8" y="153.3">6</text>
<text x="174.8" y="156.6">9</text>
<text x="182.8" y="156.6">10</text>
</g>
<g font-size="1.4" fill="#f00">
<text x="29.1" y="19.3">MCU_PA[2..0]</text>
<text x="105.5" y="19.3">EXP_HEADER[16..3]</text>
<text x="151" y="21">MCU_PB[8..7]</text>
<text x="51.9" y="24.7">MCU_PA0</text>
<text x="51.9" y="26.4">MCU_PA1</text>
<text x="61.6" y="24.7">TIM0_CC0</text>
<text x="61.6" y="26.4">TIM0_CC1 / CMU_CLK0</text>
<text x="82.8" y="24.7">EXP_HEADER9</text>
<text x="82.8" y="26.4">EXP_HEADER13</text>
<text x="170.6" y="26.4">MCU_PB7</text>
<text x="170.6" y="28">MCU_PB8</text>
<text x="221.1" y="27.5">LFXTAL_P</text>
<text x="221.1" y="29.1">LFXTAL_N</text>
<text x="27.5" y="35.6">MCU_PA[10..8]</text>
<text x="51.9" y="41">MCU_PA8</text>
<text x="86.8" y="41.9">EFM_DISP_SELECT</text>
<text x="152.7" y="38.8">MCU_PB11</text>
<text x="170.6" y="37.8">MCU_PB11</text>
<text x="181.9" y="37.8">IDAC0_O</text>
<text x="220.9" y="38.8">EXP_HEADER11</text>
<text x="51.9" y="47.5">MCU_PA9</text>
<text x="51.9" y="42.6">MCU_PA10</text>
<text x="86.8" y="43.6">EFM_DISP_PWR_EN</text>
<text x="149.4" y="48.6">MCU_PB[14..13]</text>
<text x="170.6" y="54">MCU_PB13</text>
<text x="170.6" y="55.6">MCU_PB14</text>
<text x="221.6" y="55.1">HFXTAL_P</text>
<text x="221.6" y="56.7">HFXTAL_N</text>
<text x="32.4" y="76.2">MCU_PC[4..0]</text>
<text x="105.5" y="76.2">EXP_HEADER[16..3]</text>
<text x="51.9" y="80">MCU_PC0</text>
<text x="51.9" y="81.6">MCU_PC1</text>
<text x="51.9" y="83.3">MCU_PC2</text>
<text x="61.6" y="80">ACMP0_CH0 / PRS_CH2</text>
<text x="61.6" y="81.6">ACMP0_CH1 / PRS_CH3</text>
<text x="61.6" y="83.3">ACMP0_CH2</text>
<text x="82.8" y="80">EXP_HEADER3</text>
<text x="82.8" y="81.6">EXP_HEADER5</text>
<text x="82.8" y="83.3">EXP_HEADER7</text>
<text x="151" y="82.7">MCU_PD[7..4]</text>
<text x="227.5" y="82.7">EXP_HEADER[16..3]</text>
<text x="51.9" y="84.9">MCU_PC3</text>
<text x="51.9" y="86.5">MCU_PC4</text>
<text x="61.6" y="84.9">ACMP0_CH3</text>
<text x="61.6" y="86.5">ACMP0_CH4</text>
<text x="101.6" y="86">UIF_TOUCH1</text>
<text x="101.6" y="87.6">UIF_TOUCH0</text>
<text x="170.6" y="88.1">MCU_PD4</text>
<text x="170.6" y="89.7">MCU_PD5</text>
<text x="181.9" y="88.1">LEU0_TX</text>
<text x="181.9" y="89.7">LEU0_RX</text>
<text x="203.1" y="88.1">EXP_HEADER12</text>
<text x="203.1" y="89.7">EXP_HEADER14</text>
<text x="170.6" y="91.4">MCU_PD6</text>
<text x="170.6" y="93">MCU_PD7</text>
<text x="181.9" y="93">US1_TX</text>
<text x="181.9" y="91.4">US1_RX</text>
<text x="203.1" y="91.4">EXP_HEADER6</text>
<text x="203.1" y="93">EXP_HEADER4</text>
<text x="30.7" y="97.4">MCU_PC[11..8]</text>
<text x="51.9" y="99.5">MCU_PC8</text>
<text x="51.9" y="101.1">MCU_PC9</text>
<text x="61.6" y="101.3">EM4WU2</text>
<text x="101.1" y="100.6">UIF_PB0</text>
<text x="51.9" y="107.7">MCU_PC10</text>
<text x="86" y="107.7">UIF_LED0</text>
<text x="101.1" y="102.2">UIF_PB1</text>
<text x="107.7" y="105.5">UIF_LED[1..0]</text>
<text x="221.9" y="103.7">EFM_DISP_MOSI</text>
<text x="30.7" y="113.6">MCU_PC[15..13]</text>
<text x="51.9" y="109.3">MCU_PC11</text>
<text x="86" y="109.3">UIF_LED1</text>
<text x="51.9" y="117.4">MCU_PC14</text>
<text x="51.9" y="119">MCU_PC15</text>
<text x="61.6" y="117.4">US1_CS</text>
<text x="61.6" y="119">US1_CLK</text>
<text x="101" y="118.5">EXP_HEADER10</text>
<text x="101" y="120.1">EXP_HEADER8</text>
<text x="101" y="121.8">EFM_DISP_SCLK</text>
<text x="175.4" y="134.7">MCU_PF[5..0]</text>
<text x="194.9" y="140.2">MCU_PF0</text>
<text x="194.9" y="141.8">MCU_PF1</text>
<text x="206.3" y="140.2">DBG_SWCLK</text>
<text x="206.3" y="141.8">DBG_SWDIO</text>
<text x="32.4" y="144.5">MCU_PE[13..10]</text>
<text x="53.5" y="149.9">MCU_PE10</text>
<text x="53.5" y="151.6">MCU_PE11</text>
<text x="101.8" y="150.8">EFM_DISP_COM</text>
<text x="101.8" y="152.5">EFM_DISP_CS</text>
<text x="53.5" y="161.3">MCU_PE12</text>
<text x="63.3" y="161.3">I2C0_SDA</text>
<text x="82.8" y="161.3">EXP_HEADER16</text>
<text x="107.1" y="157.5">EXP_HEADER[16..3]</text>
<text x="194.6" y="157.4">EFM_#RESET</text>
<text x="53.5" y="162.9">MCU_PE13</text>
<text x="63.3" y="162.9">I2C0_SCL / ACMP0_O</text>
<text x="82.8" y="162.9">EXP_HEADER15</text>
</g>
<g font-size="1.4">
<text x="89.3" y="48.6">EFM_BC_EN</text>
<text x="225.5" y="100.5">EFM_BC_RX</text>
<text x="225.8" y="99">EFM_BC_TX</text>
<text x="241.8" y="141.1">MCUDBG_TCK_SWCLK</text>
<text x="241.8" y="142.7">MCUDBG_TMS_SWDIO</text>
<text x="168.1" y="146.6">VMCU</text>
<text x="242.1" y="154.3">MCUDBG_TDO_SWO</text>
<text x="168.4" y="161.7">GND</text>
<text x="176.7" y="162.1">NM</text>
<text x="185.8" y="185.8">Designed:</text>
<text x="202.1" y="185.8">Approved:</text>
<text x="185.7" y="190.5">Size</text>
<text x="190.5" y="190.5">BOM Doc No:</text>
<text x="276.1" y="189.1">Revision</text>
<text x="185.8" y="194.9">Design Created Date:</text>
<text x="187" y="196.8">Wednesday, December 03, 2008</text>
<text x="217.4" y="194.7">Sheet Created Date</text>
<text x="218.7" y="196.5">Wednesday, August 28, 2013</text>
<text x="246" y="194.7">Sheet Modified Date</text>
<text x="247.1" y="196.7">Friday, March 13, 2015</text>
<text x="276.1" y="194.6">Sheet</text>
<text x="277.2" y="196.3">4</text>
<text x="280.5" y="196.3">of</text>
<text x="282.9" y="196.3">10</text>
</g>
<g font-size="1.4" fill="#000080">
<text x="176.7" y="148.5">P801</text>
<text x="176.7" y="159.9">SWD</text>
</g>
</svg>
